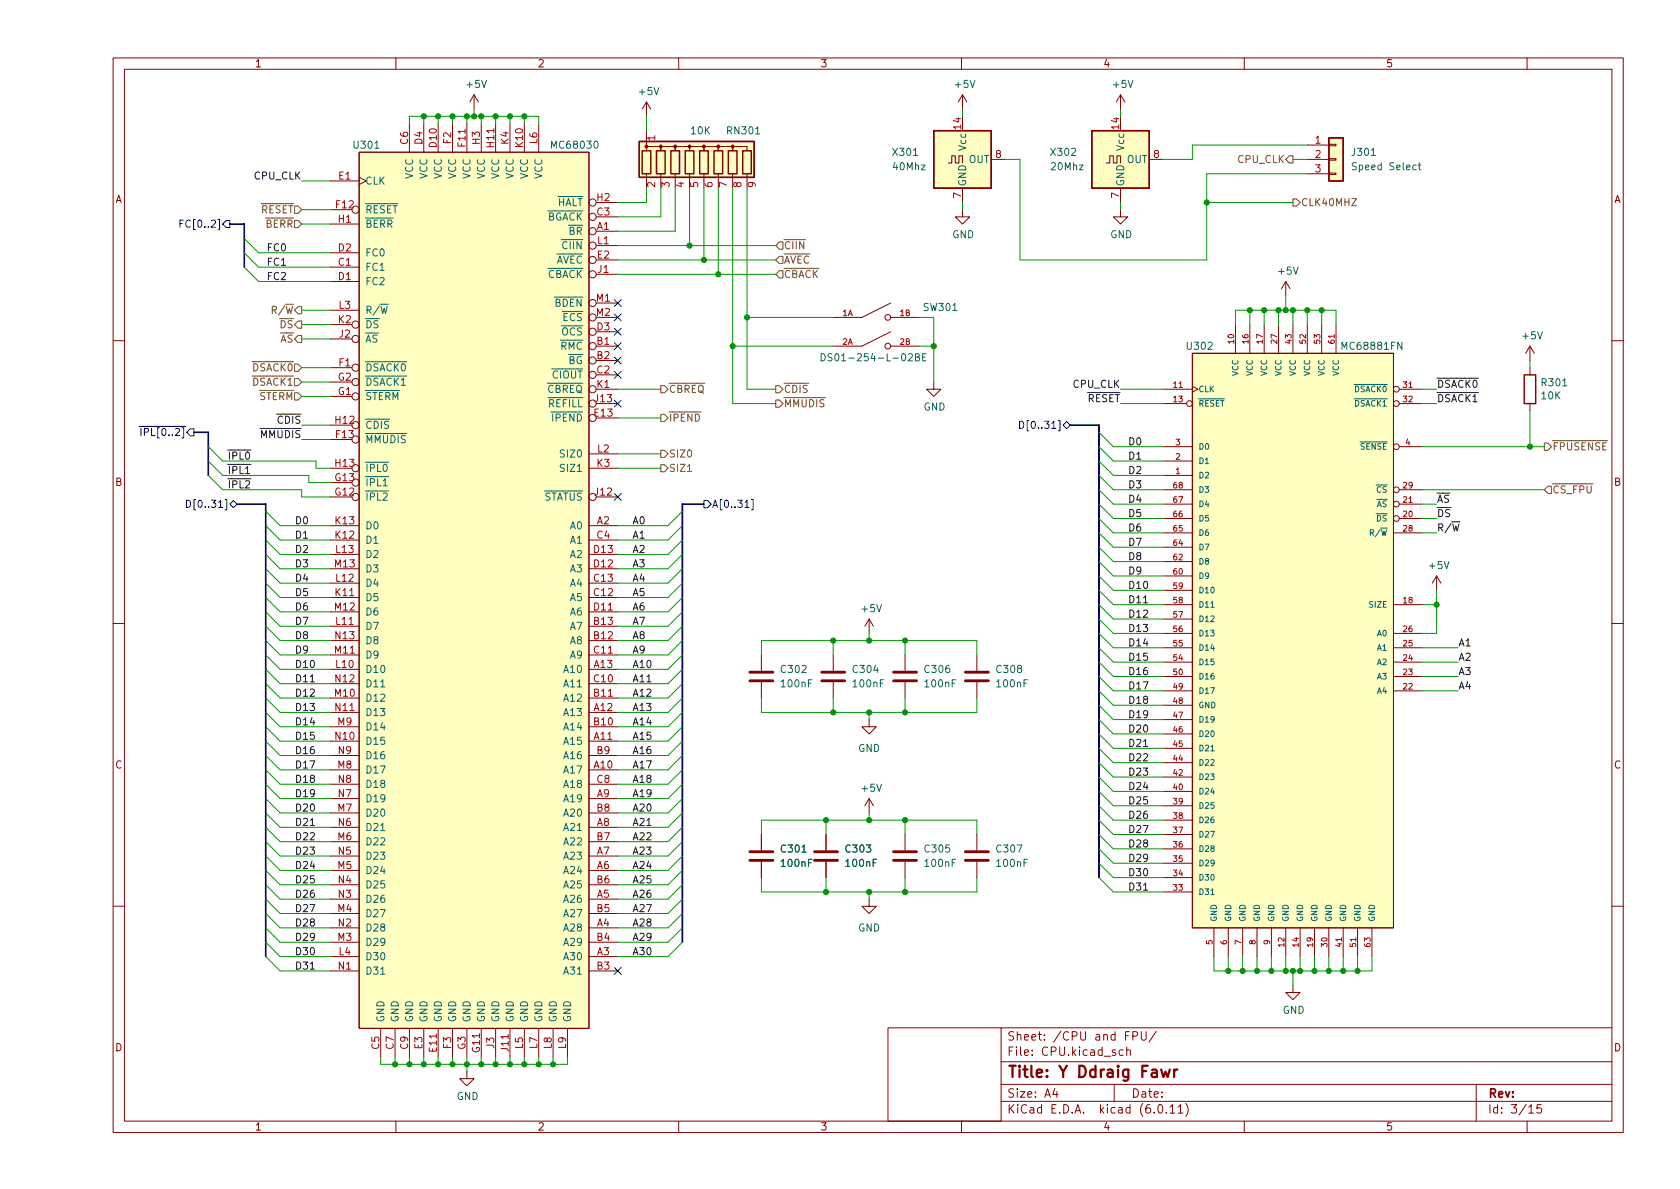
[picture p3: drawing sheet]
<svg xmlns="http://www.w3.org/2000/svg" width="297mm" height="210mm" viewBox="0 0 297 210" stroke-linecap="round" stroke-linejoin="round" font-family="sans-serif">
<g fill="none" stroke="#840000" stroke-width=".18">
<path d="M20 10.2h267v190.1h-267zM22 12.2h263v186.1h-263zM70 10.2v2M83.8 16.8l-.7 1.2M83.8 16.8v2.5M83.8 16.8l.8 1.2M114.3 18v2.6M114.3 18l-.8 1.3M114.3 18l.8 1.3M120 10.2v2M170 10.2v2M170.2 16.8l-.8 1.2"/>
<path d="M170.2 16.8v2.5M170.2 16.8l.7 1.2M198.1 16.8v2.5M198.1 16.8l-.7 1.2M198.1 16.8l.8 1.2M220 10.2v2M270 10.2v2M58.4 32h5.1M58.4 37.1h3.8M58.4 39.6h5.1M63.5 26.9h40.6v155h-40.6zM63.5 31.4l1.3 .6-1.3 .6"/>
<path d="M72.4 21.8v5.1M74.9 21.8v5.1M77.5 21.8v5.1M80 21.8v5.1M82.5 21.8v5.1M85.1 21.8v5.1M87.6 21.8v5.1M90.2 21.8v5.1M92.7 21.8v5.1M95.2 21.8v5.1M105.4 38.3h3.8M105.4 35.8h3.8"/>
<path d="M114.3 26.7v-.8h2.5v.8v-.8h2.6v.8v-.8h2.5v.8v-.8h2.6v.8v-.8h2.5v.8v-.8h2.5v.8v-.8h2.6v.8M114.3 23.1v2.5M114.3 30.7v2.6M116.8 30.7v1.3M119.4 30.7v1.3M121.9 30.7v1.3M124.5 30.7v1.3M127 30.7v1.3M129.5 30.7v1.3M132.1 30.7v1.3M167.6 28.8h.7v-1.2h.6v1.2h.6v-1.2h.7v1.2M170.2 37.1v1.2h1.2l-1.2 1.3-1.3-1.3h1.3"/>
<path d="M170.2 20.6v2.5M170.2 33.3v2.5M175.3 28.2h2.5M195.6 28.8h.6v-1.2h.6v1.2h.7v-1.2h.6v1.2M198.1 37.1v1.2h1.3l-1.3 1.3-1.3-1.3h1.3M198.1 20.6v2.5M198.1 33.3v2.5M203.2 28.2h2.5M231.1 28.2h3.8M231.1 25.6h3.8M231.1 30.7h3.8M234.9 30.6h1.3v.3h-1.3z"/>
<path d="M234.9 28.1h1.3v.2h-1.3zM234.9 25.5h1.3v.3h-1.3zM58.4 47.2h5.1M58.4 49.8h5.1M58.4 44.7h5.1M58.4 59.9h3.8M58.4 57.4h3.8M58.4 54.9h5.1M105.4 56.1h3.8M105.4 40.9h3.8M105.4 58.7h3.8M105.4 46h3.8"/>
<path d="M105.4 48.5h3.8M105.4 43.4h3.8M105.4 53.6h3.8M157.5 58.7l-5.1 2.5h-5.1M157.5 53.6l-5.1 2.5h-5.1M157.5 56.1h5.1M218.4 57.4v5.1M221 57.4v5.1M223.5 57.4v5.1M226.1 57.4v5.1M227.3 49.8l-.7 1.2M227.3 49.8v2.5"/>
<path d="M227.3 49.8l.8 1.2M228.6 57.4v5.1M231.1 57.4v5.1M233.7 57.4v5.1M236.2 57.4v5.1M20 60.2h2M58.4 65h3.8M58.4 77.7h3.8M58.4 70.1h3.8M58.4 67.6h3.8M58.4 75.2h3.8M105.4 61.2h3.8"/>
<path d="M105.4 68.8h3.8M105.4 71.4h3.8M105.4 63.7h3.8M105.4 66.3h3.8M105.4 73.9h3.8M157.5 61.2h5.1M165.1 67.6v1.2h1.3l-1.3 1.3-1.3-1.3h1.3M205.7 68.8h5.1M205.7 71.4h4.1M205.7 79h5.1M210.8 62.5h35.6v101.6h-35.6zM210.8 68.3l1 .5-1 .5"/>
<path d="M247.4 68.8h4.1M247.4 71.4h4.1M247.4 79h4.1M270.5 61.2v2.5M270.5 65v1.3M270.5 71.4v1.2M270.5 61.2l-.8 1.3M270.5 61.2l.8 1.3M285 60.2h2M58.4 93h5.1M58.4 95.5h5.1M58.4 98h5.1"/>
<path d="M58.4 87.9h3.8M58.4 85.3h3.8M58.4 82.8h3.8M104.1 93h5.1M104.1 95.5h5.1M104.1 98h5.1M104.1 82.8h5.1M104.1 80.3h5.1M105.4 87.9h3.8M205.7 84.1h5.1M205.7 81.5h5.1M205.7 91.7h5.1"/>
<path d="M205.7 89.1h5.1M205.7 94.2h5.1M205.7 86.6h5.1M205.7 99.3h5.1M205.7 96.8h5.1M246.4 94.2h5.1M247.4 91.7h4.1M247.4 89.1h4.1M247.4 86.6h4.1M20 110.2h2M58.4 118.4h5.1M58.4 113.3h5.1"/>
<path d="M58.4 110.7h5.1M58.4 115.8h5.1M58.4 105.7h5.1M58.4 103.1h5.1M58.4 108.2h5.1M58.4 100.6h5.1M104.1 118.4h5.1M104.1 113.3h5.1M104.1 110.7h5.1M104.1 115.8h5.1M104.1 105.7h5.1M104.1 103.1h5.1"/>
<path d="M104.1 108.2h5.1M104.1 100.6h5.1M134.6 115.8v2.8M147.3 115.8v2.8M153.7 109.5v2.5M153.7 109.5l-.8 1.2M153.7 109.5l.7 1.2M160 115.8v2.8M172.7 115.8v2.8M205.7 106.9h5.1M205.7 119.6h5.1M205.7 117.1h5.1"/>
<path d="M205.7 114.5h5.1M205.7 112h5.1M205.7 109.5h5.1M205.7 104.4h5.1M205.7 101.8h5.1M246.4 106.9h5.1M246.4 119.6h5.1M246.4 117.1h5.1M246.4 114.5h5.1M246.4 112h5.1M254 101.8l-.8 1.3M254 101.8v2.6"/>
<path d="M254 101.8l.8 1.3M285 110.2h2M58.4 136.1h5.1M58.4 131.1h5.1M58.4 126h5.1M58.4 128.5h5.1M58.4 123.4h5.1M58.4 133.6h5.1M58.4 120.9h5.1M58.4 138.7h5.1M104.1 136.1h5.1M104.1 131.1h5.1"/>
<path d="M104.1 126h5.1M104.1 128.5h5.1M104.1 123.4h5.1M104.1 133.6h5.1M104.1 120.9h5.1M104.1 138.7h5.1M134.6 120.6v2.8M147.3 120.6v2.8M153.7 127.2v1.3h1.2l-1.2 1.3-1.3-1.3h1.3M160 120.6v2.8M172.7 120.6v2.8M205.7 122.2h5.1"/>
<path d="M205.7 139.9h5.1M205.7 137.4h5.1M205.7 134.9h5.1M205.7 132.3h5.1M205.7 129.8h5.1M205.7 127.2h5.1M205.7 124.7h5.1M246.4 122.2h5.1M58.4 159h5.1M58.4 153.9h5.1M58.4 151.4h5.1M58.4 146.3h5.1"/>
<path d="M58.4 141.2h5.1M58.4 156.5h5.1M58.4 148.8h5.1M58.4 143.8h5.1M104.1 159h5.1M104.1 153.9h5.1M104.1 151.4h5.1M104.1 146.3h5.1M104.1 141.2h5.1M104.1 156.5h5.1M104.1 148.8h5.1M104.1 143.8h5.1"/>
<path d="M134.6 147.6v2.8M134.6 152.4v2.8M146 147.6v2.8M146 152.4v2.8M153.7 159v1.3h1.2l-1.2 1.2-1.3-1.2h1.3M153.7 141.2l-.8 1.3M153.7 141.2v2.6M153.7 141.2l.7 1.3M160 147.6v2.8M160 152.4v2.8M172.7 147.6v2.8M172.7 152.4v2.8"/>
<path d="M205.7 157.7h5.1M205.7 155.2h5.1M205.7 152.6h5.1M205.7 150.1h5.1M205.7 147.6h5.1M205.7 145h5.1M205.7 142.5h5.1M20 160.2h2M58.4 169.2h5.1M58.4 164.1h5.1M58.4 171.7h5.1M58.4 166.6h5.1"/>
<path d="M58.4 161.5h5.1M104.1 169.2h5.1M104.1 164.1h5.1M104.1 171.7h5.1M104.1 166.6h5.1M104.1 161.5h5.1M214.6 164.1v5.1M217.2 164.1v5.1M219.7 164.1v5.1M222.2 164.1v5.1M224.8 164.1v5.1M227.3 164.1v5.1"/>
<path d="M228.6 174.2v1.3h1.3l-1.3 1.3-1.3-1.3h1.3M229.9 164.1v5.1M232.4 164.1v5.1M234.9 164.1v5.1M237.5 164.1v5.1M240 164.1v5.1M242.6 164.1v5.1M285 160.2h2M67.3 181.9v5M69.8 181.9v5M70 198.3v2M72.4 181.9v5"/>
<path d="M74.9 181.9v5M77.5 181.9v5M80 181.9v5M82.5 189.5v1.2h1.3l-1.3 1.3-1.2-1.3h1.2M82.5 181.9v5M85.1 181.9v5M87.6 181.9v5M90.2 181.9v5M92.7 181.9v5M95.2 181.9v5M97.8 181.9v5M100.3 181.9v5"/>
<path d="M120 198.3v2M157 181.8h20v16.5h-20zM170 198.3v2M177 194.8h108M177 191.8h108M177 187.8h108M177 181.8h108M182.5 186.5v.1M182.5 185.7v.1M184.6 183.8v.1M184.6 183v.1M191.1 182.4v1.2l.3 .3h.2l.3-.3v-1.2"/>
<path d="M197 191.8v3M199.2 185.8l.2-.2 .4 .1 .1 .9M199.2 185.1v1.5M209.6 195.1a1.72 1.72 0 0 1 0 2.3M220 198.3v2M261 191.8v6.5M270 198.3v2M272.5 195.3h-.7l-.1 .7 .2-.1 .5 .1 .2 .2-.1 .5-.2 .1-.6-.1"/>
<circle cx="62.9" cy="37.1" r=".63"/>
<circle cx="62.9" cy="59.9" r=".63"/>
<circle cx="62.9" cy="57.4" r=".63"/>
<circle cx="157" cy="56.1" r=".51"/>
<circle cx="62.9" cy="70.1" r=".63"/>
<circle cx="62.9" cy="75.2" r=".63"/>
<circle cx="62.9" cy="65" r=".63"/>
<circle cx="62.9" cy="77.7" r=".63"/>
<circle cx="62.9" cy="67.6" r=".63"/>
<circle cx="157" cy="61.2" r=".51"/>
<circle cx="210.3" cy="71.4" r=".51"/>
<circle cx="246.9" cy="71.4" r=".51"/>
<circle cx="246.9" cy="79" r=".51"/>
<circle cx="246.9" cy="68.8" r=".51"/>
<circle cx="62.9" cy="85.3" r=".63"/>
<circle cx="62.9" cy="87.9" r=".63"/>
<circle cx="62.9" cy="82.8" r=".63"/>
</g>
<g fill="#ffffc2" stroke="#ffffc2" stroke-width=".18">
<path d="M193 23.1h10.2v10.2h-10.2z"/>
<path d="M113 25h20.3v6.4h-20.3z"/>
<path d="M234.9 24.4h2.6v7.6h-2.6z"/>
<path d="M210.8 62.5h35.6v101.6h-35.6z"/>
<path d="M63.5 26.9h40.6v155h-40.6z"/>
<path d="M165.1 23.1h10.2v10.2h-10.2z"/>
</g>
<g fill="none" stroke="#840000" stroke-width=".25">
<path d="M113 25h20.3v6.4h-20.3zM113.5 26.7h1.6v4h-1.6zM116.1 26.7h1.5v4h-1.5zM118.6 26.7h1.5v4h-1.5zM121.2 26.7h1.5v4h-1.5zM123.7 26.7h1.5v4h-1.5zM126.2 26.7h1.6v4h-1.6zM128.8 26.7h1.5v4h-1.5zM131.3 26.7h1.5v4h-1.5zM165.1 23.1h10.2v10.2h-10.2zM193 23.1h10.2v10.2h-10.2zM234.9 24.4h2.6v7.6h-2.6z"/>
<path d="M269.5 66.3h2v5.1h-2z"/>
</g>
<g fill="none" stroke="#006464" stroke-width=".18">
<path d="M85.2 14.2l.4 1.3 .4-1.3M115.6 15.5l.5 1.2 .4-1.2M171.5 14.2l.5 1.3 .4-1.3M199.5 14.2l.4 1.3 .4-1.3M64.6 36h5.7M66.3 26.2h.7M96.9 37.3h1.2M98.6 34.8h4.4M105.1 25.1l.2-.1a.68 .68 0 0 1 .5 .6 .68 .68 0 0 1-.5 .6l-.2-.1-.1-.4zM133.6 23.7h.7M161.5 27.5h.7M162.9 29.2h.7l-.7 .8h.7"/>
<path d="M189.5 26.3l.4-.1 .3 .4-.8 .9h.8M190.8 29.2h.7l-.7 .8h.7M242.5 27.5h.7M250.8 29.2h.4M250.9 28.8v1.1l.3 .1M67.2 53.8h1.4M96.9 47.5h1.2M98 52.5h5M98.5 44.9h1M99.2 42.4h1.3M168.5 54.9h.7M228.7 47.2l.4 1.3 .4-1.3"/>
<path d="M271.9 58.7l.4 1.2 .4-1.2M64.6 64h7.3M64.6 74.1h4.3M70.7 76.7h1.2M96.8 67.8h1.2M97.5 65.2h3.2M159.5 62.7l.2-.2a.68 .68 0 0 1 .4 .7 .68 .68 0 0 1-.4 .6l-.2-.1-.1-.4zM160.6 62.7l.5-.2 .2 .4-.8 .9h.8M161.9 63.1h.5l.1-.2v-.2l-.6-.2v1.3h.5l.1-.1 .1-.3-.3-.3M163.1 63.1h.5M163.7 62.5h-.6v1.3h.6M211.9 70.5h4.6"/>
<path d="M213.6 60.6l.5-.1 .2 .4-.8 .9h.8M239.4 70.5h5.9M239.4 68h5.9M240.4 78.1h4.9M247.9 60.5v1.3l-.8-1.3v1.3M276.3 68.2h.7M64.6 81.7h4.1M64.9 87.2v1.3M65.5 87.8h.6l.1-.2v-.3l-.7-.1v1.3M66.8 87.2v1.3h.6M67.7 87.3l.5-.1 .3 .3-.8 1h.8M96.3 86.8h6.7"/>
<path d="M102.1 83.4h.7M243.3 90.8h2M243.3 85.8h2M243.4 88.3h1.9M244.1 93.4h1.2M255.3 99.3l.5 1.3 .4-1.3M154.8 117.6l-.3 .9h.8M155 106.9l.4 1.3 .5-1.3M214.1 107.4h.6M67.3 121.5h.7M143.6 120.2h-.6v1.3M155 138.7l.4 1.2 .5-1.2"/>
<path d="M156.3 120.2h-.6v1.3M169 120.2h-.6v1.3M181.7 120.2h-.6v1.3M214.1 132.8h.6M67.3 146.9h.7M141.8 150.7h.7M143.6 152h-.6v1.2M155 152h-.6v1.2M169 152h-.6v1.2M179.8 149.4h.9l-.6 1.3M181.7 152h-.6v1.2M214.1 158.2h.6"/>
<path d="M67.3 172.3h.7"/>
</g>
<g fill="none" stroke="#840000" stroke-width=".51">
<path d="M132.6 118.9h4.1M145.3 118.9h4.1M158 118.9h4.1M170.7 118.9h4.1M132.6 120.4h4.1M145.3 120.4h4.1M158 120.4h4.1M170.7 120.4h4.1M132.6 152.1h4.1M132.6 150.6h4.1M144 152.1h4.1M144 150.6h4.1"/>
<path d="M158 152.1h4.1M158 150.6h4.1M170.7 152.1h4.1M170.7 150.6h4.1"/>
</g>
<g fill="#840000" stroke="#840000" stroke-width=".18">
<circle cx="114.3" cy="25.9" r=".25"/>
<circle cx="116.8" cy="25.9" r=".25"/>
<circle cx="119.4" cy="25.9" r=".25"/>
<circle cx="121.9" cy="25.9" r=".25"/>
<circle cx="124.5" cy="25.9" r=".25"/>
<circle cx="127" cy="25.9" r=".25"/>
<circle cx="129.5" cy="25.9" r=".25"/>
</g>
<g fill="none" stroke="#a90000" stroke-width=".18">
<path d="M82.2 22.9v.7M87.3 22.7v.8M115.8 24.4h-1.3l.4 .3M115.8 32.3v.8l-.9-.8-.4 .2 .1 .5M117 33.1v-.8l.5 .4 .1-.4h.6l.1 .2-.1 .6M120.4 32.2v.8l-.9-.3M122.1 32.3v.6l.6 .1-.1-.2 .1-.4 .1-.1h.5l.1 .2-.1 .5M124.7 32.4v.4a.86 .86 0 0 0 1.2 0l-.1-.5h-.4l-.3 .2v.3l.3 .2M128.5 32.8l-1.3-.6v.9M130.3 32.5l.2-.2h.4l.1 .2-.1 .4-.4 .1-.2-.1-.1-.6h-.2l-.2 .1-.1 .4 .2 .1 .1 .1 .3-.2M132.8 32.3l.3 .2v.3l-.3 .2-.5-.1v-.4l.1-.2a.84 .84 0 0 1 1.1 .3v.3M235.9 59.2v.5"/>
<path d="M208.5 68.5h.6M249.1 68.5h.6M249.1 88.8h.6M61.7 110.4h.7M61.8 105.3h.8M107.6 115.5h.7M107.6 107.9h.7M61.9 125.7h.7M107.6 123.1h.7M237.2 165.8v.6M239.7 165.8v.6M89.9 182.9v.8"/>
</g>
<g fill="none" stroke="#725600" stroke-width=".18">
<path d="M46.1 36h5.8M227.3 28.2l.7-.6h.6v1.2h-.6zM228.6 35.2h.6l.7 .6-.7 .6h-.6zM239 35.1h.8l-.8 1.3h.8M50.4 53.8h1.5M137.2 46l.6-.7h.6v1.3h-.6zM137.2 48.5l.6-.6h.6v1.2h-.6zM137.8 42.8h.6v1.3h-.6l-.6-.7zM138.6 42.4h3.8M44.6 64h7.3M116.8 68.2h.7l.6 .6-.6 .7h-.7zM116.8 79.6h.7l.6 .7-.6 .6h-.7z"/>
<path d="M116.8 73.3h.7l.6 .6-.6 .6h-.7zM118.3 67.8h6.3M118.3 72.9h5.6M137.2 68.2h.6l.6 .6-.6 .7h-.6zM137.2 70.7h.6l.6 .7-.6 .6h-.6zM138.6 67.8h4.4M144.7 70.3h1.2M273 78.4h.7l.6 .6-.6 .6h-.7zM274.5 77.9h9.7M116.8 82.2h.7l.6 .6-.6 .6h-.7zM121.6 83.4h.7M273.7 86h.6v1.2h-.6l-.7-.6z"/>
<path d="M274.5 85.6h7.1"/>
</g>
<g fill="none" stroke="#000084" stroke-width=".18">
<path d="M38.5 38.8h.3v1.8h-.3M39.4 39.6l.6-.6h.6v1.3h-.6zM108.6 53l1.2 1.2M108.6 58.1l1.2 1.2M108.6 55.5l1.2 1.2M109.8 53l-1.2 1.2M109.8 58.1l-1.2 1.2M109.8 55.5l-1.2 1.2M24.6 75.4h8.2M33.7 75.8h.6v1.3h-.6l-.7-.7zM108.6 60.6l1.2 1.2M108.6 63.1l1.2 1.3"/>
<path d="M108.6 70.8l1.2 1.2M108.6 65.7l1.2 1.2M109.8 60.6l-1.2 1.2M109.8 63.1l-1.2 1.3M109.8 70.8l-1.2 1.2M109.8 65.7l-1.2 1.2M186 75.8h.7M187.1 74.4h.3v1.8h-.3M188 75.2l.6-.7 .6 .7-.6 .6zM38.6 89.7h.8M39.8 88.3h.3v1.8h-.3M40.6 89.1l.7-.6 .6 .6-.6 .7z"/>
<path d="M108.6 87.3l1.2 1.2M109.8 87.3l-1.2 1.2M124.5 88.5h.6l.6 .6-.6 .7h-.6zM131.7 89.7h.7M132.9 88.3h.3v1.8h-.3M108.6 171.1l1.2 1.2M109.8 171.1l-1.2 1.2"/>
</g>
<path d="M40.6 85v1.3M41.2 85.7l.6-.1 .1-.2-.1-.3-.6-.1v1.3M42.4 85v1.3h.6M43.4 85.1l.5-.1 .2 .4-.8 .9h.8M202.2 106.6h.7M54.9 120.6h.7M202.2 132h.7M54.9 146h.7M202.2 157.4h.7M54.9 171.4h.7" fill="none" stroke="#0f0f0f" stroke-width=".18"/>
<path d="M40.6 39.6h2.6v7.6M34.3 76.4h2.5v7.7M189.2 75.2h5.1v80M41.9 89.1h5.1v80.1M124.5 89.1h-3.9v77.5" fill="none" stroke="#000084" stroke-width=".3"/>
<g fill="none" stroke="#009600" stroke-width=".18">
<path d="M83.8 19.3v1.3M170.2 19.3v1.3M198.1 19.3v1.3M53.3 39.6h5.1M53.3 37.1h5.1M53.3 32h5.1M72.4 21.8v-1.2h22.8v1.2M74.9 20.6v1.2M77.5 20.6v1.2M80 20.6v1.2M82.5 20.6v1.2M85.1 20.6v1.2"/>
<path d="M87.6 20.6v1.2M90.2 20.6v1.2M92.7 20.6v1.2M114.3 33.3v2.5h-5.1M114.3 20.6v2.5M116.8 33.3v5h-7.6M119.4 33.3v7.6h-10.2M121.9 33.3v10.1M124.5 33.3v12.7M127 33.3v15.2M129.5 33.3v38.1h7.7M132.1 33.3v35.5h5.1"/>
<path d="M170.2 35.8v1.3M177.8 28.2h2.5v17.8h33.1v-15.3h17.7M198.1 35.8v1.3M213.4 35.8h15.2M228.6 28.2h2.5M231.1 25.6h-20.3v2.6h-5.1M43.2 42.2l2.5 2.5h12.7M43.2 44.7l2.5 2.5h12.7M43.2 47.2l2.5 2.6h12.7M53.3 54.9h5.1M53.3 59.9h5.1M53.3 57.4h5.1"/>
<path d="M109.2 46h28M109.2 43.4h28M109.2 48.5h28M132.1 56.1h15.2M162.6 56.1h2.5v11.5M218.4 57.4v-2.5h17.8v2.5M221 54.9v2.5M223.5 54.9v2.5M226.1 54.9v2.5M227.3 52.3v2.6M228.6 54.9v2.5M231.1 54.9v2.5"/>
<path d="M233.7 54.9v2.5M36.8 79l2.6 2.5h16.5v1.3h2.5M53.3 77.7h5.1M53.3 67.6h5.1M53.3 65h5.1M53.3 70.1h5.1M53.3 75.2h5.1M109.2 68.8h7.6M109.2 73.9h7.6M129.5 61.2h17.8M162.6 61.2h2.5M194.3 79l2.5 2.5h8.9"/>
<path d="M194.3 76.4l2.5 2.6h8.9M198.1 68.8h7.6M198.1 71.4h7.6M251.5 68.8h2.5M251.5 79h21.5M251.5 71.4h2.5M270.5 63.7v1.3M270.5 72.6v6.4M36.8 81.5l2.6 2.6h15.2v1.2h3.8M36.8 84.1l2.6 2.5h13.9v1.3h5.1M47 93l2.5 2.5h8.9M47 95.5l2.5 2.5h8.9"/>
<path d="M47 98l2.5 2.6h8.9M47 90.4l2.5 2.6h8.9M109.2 82.8h7.6M109.2 80.3h7.6M120.6 93l-2.5 2.5h-8.9M120.6 95.5l-2.5 2.5h-8.9M120.6 98l-2.5 2.6h-8.9M120.6 90.4l-2.5 2.6h-8.9M194.3 81.5l2.5 2.6h8.9M194.3 84.1l2.5 2.5h8.9M194.3 89.1l2.5 2.6h8.9M194.3 91.7l2.5 2.5h8.9"/>
<path d="M194.3 86.6l2.5 2.5h8.9M194.3 96.8l2.5 2.5h8.9M194.3 94.2l2.5 2.6h8.9M194.3 99.3l2.5 2.5h8.9M251.5 86.6h21.5M251.5 91.7h2.5M251.5 94.2h2.5M251.5 89.1h2.5M47 118.4l2.5 2.5h8.9M47 105.7l2.5 2.5h8.9M47 108.2l2.5 2.5h8.9M47 100.6l2.5 2.5h8.9"/>
<path d="M47 103.1l2.5 2.6h8.9M47 110.7l2.5 2.6h8.9M47 113.3l2.5 2.5h8.9M47 115.8l2.5 2.6h8.9M120.6 118.4l-2.5 2.5h-8.9M120.6 105.7l-2.5 2.5h-8.9M120.6 108.2l-2.5 2.5h-8.9M120.6 100.6l-2.5 2.5h-8.9M120.6 103.1l-2.5 2.6h-8.9M120.6 110.7l-2.5 2.6h-8.9M120.6 113.3l-2.5 2.5h-8.9M120.6 115.8l-2.5 2.6h-8.9"/>
<path d="M134.6 115.8v-2.5h38.1v2.5M147.3 113.3v2.5M153.7 112v1.3M160 113.3v2.5M194.3 119.6l2.5 2.6h8.9M194.3 117.1l2.5 2.5h8.9M194.3 114.5l2.5 2.6h8.9M194.3 112l2.5 2.5h8.9M194.3 109.5l2.5 2.5h8.9M194.3 104.4l2.5 2.5h8.9M194.3 106.9l2.5 2.6h8.9M194.3 101.8l2.5 2.6h8.9"/>
<path d="M251.5 119.6h6.3M251.5 117.1h6.3M251.5 114.5h6.3M251.5 106.9h2.5M254 104.4v7.6h-2.5M47 123.4l2.5 2.6h8.9M47 126l2.5 2.5h8.9M47 120.9l2.5 2.5h8.9M47 136.1l2.5 2.6h8.9M47 131.1l2.5 2.5h8.9M47 138.7l2.5 2.5h8.9M47 133.6l2.5 2.5h8.9"/>
<path d="M47 128.5l2.5 2.6h8.9M120.6 123.4l-2.5 2.6h-8.9M120.6 126l-2.5 2.5h-8.9M120.6 120.9l-2.5 2.5h-8.9M120.6 136.1l-2.5 2.6h-8.9M120.6 131.1l-2.5 2.5h-8.9M120.6 138.7l-2.5 2.5h-8.9M120.6 133.6l-2.5 2.5h-8.9M120.6 128.5l-2.5 2.6h-8.9M134.6 123.4v2.6h38.1v-2.6M147.3 123.4v2.6M153.7 126v1.2"/>
<path d="M160 123.4v2.6M194.3 132.3l2.5 2.6h8.9M194.3 134.9l2.5 2.5h8.9M194.3 127.2l2.5 2.6h8.9M194.3 124.7l2.5 2.5h8.9M194.3 129.8l2.5 2.5h8.9M194.3 122.2l2.5 2.5h8.9M194.3 139.9l2.5 2.6h8.9M194.3 137.4l2.5 2.5h8.9M251.5 122.2h6.3M47 143.8l2.5 2.5h8.9M47 141.2l2.5 2.6h8.9"/>
<path d="M47 151.4l2.5 2.5h8.9M47 148.8l2.5 2.6h8.9M47 146.3l2.5 2.5h8.9M47 156.5l2.5 2.5h8.9M47 159l2.5 2.5h8.9M47 153.9l2.5 2.6h8.9M120.6 143.8l-2.5 2.5h-8.9M120.6 141.2l-2.5 2.6h-8.9M120.6 151.4l-2.5 2.5h-8.9M120.6 148.8l-2.5 2.6h-8.9M120.6 146.3l-2.5 2.5h-8.9M120.6 156.5l-2.5 2.5h-8.9"/>
<path d="M120.6 159l-2.5 2.5h-8.9M120.6 153.9l-2.5 2.6h-8.9M134.6 147.6v-2.6h38.1v2.6M134.6 155.2v2.5h38.1v-2.5M146 145v2.6M146 155.2v2.5M153.7 143.8v1.2M153.7 157.7v1.3M160 145v2.6M160 155.2v2.5M194.3 142.5l2.5 2.5h8.9M194.3 155.2l2.5 2.5h8.9"/>
<path d="M194.3 145l2.5 2.6h8.9M194.3 147.6l2.5 2.5h8.9M194.3 152.6l2.5 2.6h8.9M194.3 150.1l2.5 2.5h8.9M47 169.2l2.5 2.5h8.9M47 161.5l2.5 2.6h8.9M47 164.1l2.5 2.5h8.9M47 166.6l2.5 2.6h8.9M120.6 161.5l-2.5 2.6h-8.9M120.6 164.1l-2.5 2.5h-8.9M120.6 166.6l-2.5 2.6h-8.9M214.6 169.2v2.5h28v-2.5"/>
<path d="M217.2 169.2v2.5M219.7 169.2v2.5M222.2 169.2v2.5M224.8 169.2v2.5M227.3 169.2v2.5M228.6 171.7v2.5M229.9 169.2v2.5M232.4 169.2v2.5M234.9 169.2v2.5M237.5 169.2v2.5M240 169.2v2.5M67.3 186.9v1.3h33v-1.3"/>
<path d="M69.8 186.9v1.3M72.4 186.9v1.3M74.9 186.9v1.3M77.5 186.9v1.3M80 186.9v1.3M82.5 186.9v2.6M85.1 186.9v1.3M87.6 186.9v1.3M90.2 186.9v1.3M92.7 186.9v1.3M95.2 186.9v1.3M97.8 186.9v1.3"/>
</g>
<g fill="#009600" stroke="#009600" stroke-width=".18">
<circle cx="72.4" cy="188.2" r=".46"/>
<circle cx="74.9" cy="188.2" r=".46"/>
<circle cx="77.5" cy="188.2" r=".46"/>
<circle cx="87.6" cy="188.2" r=".46"/>
<circle cx="90.2" cy="188.2" r=".46"/>
<circle cx="85.1" cy="188.2" r=".46"/>
<circle cx="80" cy="188.2" r=".46"/>
<circle cx="95.2" cy="188.2" r=".46"/>
<circle cx="92.7" cy="188.2" r=".46"/>
<circle cx="82.5" cy="188.2" r=".46"/>
<circle cx="69.8" cy="188.2" r=".46"/>
<circle cx="97.8" cy="188.2" r=".46"/>
<circle cx="228.6" cy="54.9" r=".46"/>
<circle cx="231.1" cy="54.9" r=".46"/>
<circle cx="221" cy="54.9" r=".46"/>
<circle cx="223.5" cy="54.9" r=".46"/>
<circle cx="226.1" cy="54.9" r=".46"/>
<circle cx="227.3" cy="54.9" r=".46"/>
<circle cx="233.7" cy="54.9" r=".46"/>
<circle cx="213.4" cy="35.8" r=".46"/>
<circle cx="165.1" cy="61.2" r=".46"/>
<circle cx="254" cy="106.9" r=".46"/>
<circle cx="270.5" cy="79" r=".46"/>
<circle cx="124.5" cy="46" r=".46"/>
<circle cx="127" cy="48.5" r=".46"/>
<circle cx="121.9" cy="43.4" r=".46"/>
<circle cx="132.1" cy="56.1" r=".46"/>
<circle cx="129.5" cy="61.2" r=".46"/>
<circle cx="92.7" cy="20.6" r=".46"/>
<circle cx="90.2" cy="20.6" r=".46"/>
<circle cx="82.5" cy="20.6" r=".46"/>
<circle cx="83.8" cy="20.6" r=".46"/>
<circle cx="80" cy="20.6" r=".46"/>
<circle cx="77.5" cy="20.6" r=".46"/>
<circle cx="74.9" cy="20.6" r=".46"/>
<circle cx="87.6" cy="20.6" r=".46"/>
<circle cx="85.1" cy="20.6" r=".46"/>
<circle cx="146" cy="145" r=".46"/>
<circle cx="153.7" cy="145" r=".46"/>
<circle cx="160" cy="126" r=".46"/>
<circle cx="153.7" cy="157.7" r=".46"/>
<circle cx="146" cy="157.7" r=".46"/>
<circle cx="160" cy="145" r=".46"/>
<circle cx="153.7" cy="113.3" r=".46"/>
<circle cx="147.3" cy="113.3" r=".46"/>
<circle cx="153.7" cy="126" r=".46"/>
<circle cx="147.3" cy="126" r=".46"/>
<circle cx="160" cy="157.7" r=".46"/>
<circle cx="237.5" cy="171.7" r=".46"/>
<circle cx="240" cy="171.7" r=".46"/>
<circle cx="229.9" cy="171.7" r=".46"/>
<circle cx="228.6" cy="171.7" r=".46"/>
<circle cx="227.3" cy="171.7" r=".46"/>
<circle cx="232.4" cy="171.7" r=".46"/>
<circle cx="234.9" cy="171.7" r=".46"/>
<circle cx="160" cy="113.3" r=".46"/>
<circle cx="219.7" cy="171.7" r=".46"/>
<circle cx="222.2" cy="171.7" r=".46"/>
<circle cx="224.8" cy="171.7" r=".46"/>
<circle cx="217.2" cy="171.7" r=".46"/>
</g>
<g font-size="2.8" fill="#840000">
<text x="178" y="191.2">Title:</text>
<text x="187.3" y="191.2">Y Ddraig</text>
<text x="202.4" y="191.2">Fawr</text>
</g>
<g font-size="2.1" fill="#840000">
<text x="178" y="184.5">Sheet:</text>
<text x="186.2" y="184.5">/CPU</text>
<text x="193.7" y="184.5">and</text>
<text x="199" y="184.5">FPU/</text>
<text x="178" y="187.2">File:</text>
<text x="184.1" y="187.2">CPU.kicad_sch</text>
<text x="178" y="197.4">KiCad</text>
<text x="178" y="194.6">Size:</text>
<text x="184.7" y="194.6">A4</text>
<text x="185.7" y="197.4">E.D.A.</text>
<text x="194.6" y="197.4">kicad</text>
<text x="200" y="194.6">Date:</text>
<text x="201.8" y="197.4">(6.0.11)</text>
<text x="263" y="194.6">Rev:</text>
<text x="263" y="197.4">Id:</text>
<text x="267.1" y="197.4">3/15</text>
</g>
<g font-size="1.8" fill="#840000">
<text x="45" y="12.3">1</text>
<text x="95" y="12.3">2</text>
<text x="145" y="12.3">3</text>
<text x="195" y="12.3">4</text>
<text x="245" y="12.3">5</text>
<text x="116.6" y="33.3" transform="rotate(-90 116.6 33.3)">2</text>
<text x="119.1" y="33.3" transform="rotate(-90 119.1 33.3)">3</text>
<text x="121.7" y="33.3" transform="rotate(-90 121.7 33.3)">4</text>
<text x="124.2" y="33.3" transform="rotate(-90 124.2 33.3)">5</text>
<text x="126.8" y="33.3" transform="rotate(-90 126.8 33.3)">6</text>
<text x="129.3" y="33.3" transform="rotate(-90 129.3 33.3)">7</text>
<text x="131.8" y="33.3" transform="rotate(-90 131.8 33.3)">8</text>
<text x="20.4" y="36.3">A</text>
<text x="285.4" y="36.3">A</text>
<text x="20.3" y="86.3">B</text>
<text x="285.3" y="86.3">B</text>
<text x="20.3" y="136.3">C</text>
<text x="285.3" y="136.3">C</text>
<text x="20.3" y="186.3">D</text>
<text x="285.3" y="186.3">D</text>
<text x="45" y="200.3">1</text>
<text x="95" y="200.3">2</text>
<text x="145" y="200.3">3</text>
<text x="195" y="200.3">4</text>
<text x="245" y="200.3">5</text>
</g>
<g font-size="1.8" fill="#006464">
<text x="82.2" y="15.9">+5V</text>
<text x="112.7" y="17.2">+5V</text>
<text x="168.5" y="15.9">+5V</text>
<text x="196.5" y="15.9">+5V</text>
<text x="62.2" y="26.7">U301</text>
<text x="97.1" y="26.7">MC68030</text>
<text x="121.9" y="24.1">10K</text>
<text x="128.3" y="24.1">RN301</text>
<text x="157.6" y="27.9">X301</text>
<text x="171.2" y="26.8" transform="rotate(-90 171.2 26.8)">Vcc</text>
<text x="171.2" y="29.2">OUT</text>
<text x="185.5" y="27.9">X302</text>
<text x="199.1" y="26.8" transform="rotate(-90 199.1 26.8)">Vcc</text>
<text x="199.2" y="29.2">OUT</text>
<text x="238.8" y="27.9">J301</text>
<text x="64.5" y="33">CLK</text>
<text x="73.4" y="31.7" transform="rotate(-90 73.4 31.7)">VCC</text>
<text x="76" y="31.7" transform="rotate(-90 76 31.7)">VCC</text>
<text x="78.5" y="31.7" transform="rotate(-90 78.5 31.7)">VCC</text>
<text x="81" y="31.7" transform="rotate(-90 81 31.7)">VCC</text>
<text x="83.6" y="31.7" transform="rotate(-90 83.6 31.7)">VCC</text>
<text x="86.1" y="31.7" transform="rotate(-90 86.1 31.7)">VCC</text>
<text x="88.7" y="31.7" transform="rotate(-90 88.7 31.7)">VCC</text>
<text x="91.2" y="31.7" transform="rotate(-90 91.2 31.7)">VCC</text>
<text x="93.7" y="31.7" transform="rotate(-90 93.7 31.7)">VCC</text>
<text x="96.3" y="31.7" transform="rotate(-90 96.3 31.7)">VCC</text>
<text x="157.6" y="30.5">40Mhz</text>
<text x="171.2" y="33" transform="rotate(-90 171.2 33)">GND</text>
<text x="185.6" y="30.5">20Mhz</text>
<text x="199.1" y="33" transform="rotate(-90 199.1 33)">GND</text>
<text x="238.8" y="30.5">Speed</text>
<text x="245.6" y="30.5">Select</text>
<text x="64.5" y="38.1">~{RESET}</text>
<text x="64.5" y="40.6">~{BERR}</text>
<text x="96.8" y="39.4">~{BGACK}</text>
<text x="98.6" y="36.8">~{HALT}</text>
<text x="100.4" y="41.9">~{BR}</text>
<text x="64.5" y="45.7">FC0</text>
<text x="98.4" y="47">~{AVEC}</text>
<text x="99.2" y="44.5">~{CIIN}</text>
<text x="168.3" y="42.5">GND</text>
<text x="196.2" y="42.5">GND</text>
<text x="64.5" y="48.3">FC1</text>
<text x="64.5" y="50.8">FC2</text>
<text x="96.8" y="49.5">~{CBACK}</text>
<text x="225.7" y="48.9">+5V</text>
<text x="64.5" y="58.4">~{DS}</text>
<text x="64.5" y="55.9">R/~{W}</text>
<text x="98" y="54.6">~{BDEN}</text>
<text x="99.2" y="59.7">~{OCS}</text>
<text x="99.3" y="57.2">~{ECS}</text>
<text x="163.1" y="55.4">SW301</text>
<text x="64.5" y="61">~{AS}</text>
<text x="99" y="62.2">~{RMC}</text>
<text x="100.4" y="64.8">~{BG}</text>
<text x="144.8" y="64.3">DS01-254-L-02BE</text>
<text x="209.5" y="62.2">U302</text>
<text x="236.9" y="62.2">MC68881FN</text>
<text x="268.9" y="60.4">+5V</text>
<text x="64.5" y="66">~{DSACK0}</text>
<text x="64.5" y="71.1">~{STERM}</text>
<text x="64.5" y="68.6">~{DSACK1}</text>
<text x="96.7" y="69.9">~{CBREQ}</text>
<text x="97.5" y="67.3">~{CIOUT}</text>
<text x="272.3" y="68.7">R301</text>
<text x="272.3" y="71">10K</text>
<text x="64.5" y="76.2">~{CDIS}</text>
<text x="96.8" y="72.4">~{REFILL}</text>
<text x="97.3" y="74.9">~{IPEND}</text>
<text x="163.2" y="73">GND</text>
<text x="64.5" y="78.7">~{MMUDIS}</text>
<text x="64.5" y="83.8">~{IPL0}</text>
<text x="98.7" y="83.8">SIZ1</text>
<text x="98.7" y="81.3">SIZ0</text>
<text x="64.5" y="86.4">~{IPL1}</text>
<text x="96.2" y="88.9">~{STATUS}</text>
<text x="64.5" y="94">D0</text>
<text x="100.7" y="94">A0</text>
<text x="64.5" y="96.5">D1</text>
<text x="64.5" y="99.1">D2</text>
<text x="64.5" y="101.6">D3</text>
<text x="100.7" y="96.5">A1</text>
<text x="100.7" y="101.6">A3</text>
<text x="100.7" y="99.1">A2</text>
<text x="252.4" y="101">+5V</text>
<text x="64.5" y="106.7">D5</text>
<text x="64.5" y="104.1">D4</text>
<text x="100.7" y="106.7">A5</text>
<text x="100.7" y="104.1">A4</text>
<text x="64.5" y="111.8">D7</text>
<text x="64.5" y="109.2">D6</text>
<text x="100.7" y="111.8">A7</text>
<text x="100.7" y="109.2">A6</text>
<text x="152" y="108.6">+5V</text>
<text x="64.5" y="119.4">D10</text>
<text x="64.5" y="116.8">D9</text>
<text x="64.5" y="114.3">D8</text>
<text x="99.5" y="119.4">A10</text>
<text x="100.7" y="114.3">A8</text>
<text x="100.7" y="116.8">A9</text>
<text x="137.8" y="119.4">C302</text>
<text x="150.5" y="119.4">C304</text>
<text x="163.2" y="119.4">C306</text>
<text x="175.9" y="119.4">C308</text>
<text x="64.5" y="124.5">D12</text>
<text x="64.5" y="121.9">D11</text>
<text x="99.5" y="124.5">A12</text>
<text x="99.5" y="121.9">A11</text>
<text x="137.8" y="121.9">100nF</text>
<text x="150.5" y="121.9">100nF</text>
<text x="163.2" y="121.9">100nF</text>
<text x="175.9" y="121.9">100nF</text>
<text x="64.5" y="129.5">D14</text>
<text x="64.5" y="127">D13</text>
<text x="99.5" y="127">A13</text>
<text x="99.5" y="129.5">A14</text>
<text x="64.5" y="137.2">D17</text>
<text x="64.5" y="132.1">D15</text>
<text x="64.5" y="134.6">D16</text>
<text x="99.5" y="137.2">A17</text>
<text x="99.5" y="132.1">A15</text>
<text x="99.5" y="134.6">A16</text>
<text x="151.7" y="133.4">GND</text>
<text x="64.5" y="142.2">D19</text>
<text x="64.5" y="139.7">D18</text>
<text x="99.5" y="142.2">A19</text>
<text x="99.5" y="139.7">A18</text>
<text x="152" y="140.4">+5V</text>
<text x="64.5" y="149.9">D22</text>
<text x="64.5" y="144.8">D20</text>
<text x="64.5" y="147.3">D21</text>
<text x="99.5" y="147.3">A21</text>
<text x="99.5" y="149.9">A22</text>
<text x="99.5" y="144.8">A20</text>
<text x="64.5" y="154.9">D24</text>
<text x="64.5" y="152.4">D23</text>
<text x="99.5" y="154.9">A24</text>
<text x="99.5" y="152.4">A23</text>
<text x="137.8" y="151.1">C301</text>
<text x="137.8" y="153.7">100nF</text>
<text x="149.2" y="151.1">C303</text>
<text x="149.2" y="153.7">100nF</text>
<text x="163.2" y="151.1">C305</text>
<text x="163.2" y="153.7">100nF</text>
<text x="175.9" y="151.1">C307</text>
<text x="175.9" y="153.7">100nF</text>
<text x="64.5" y="160">D26</text>
<text x="64.5" y="157.5">D25</text>
<text x="99.5" y="160">A26</text>
<text x="99.5" y="157.5">A25</text>
<text x="64.5" y="167.6">D29</text>
<text x="64.5" y="162.6">D27</text>
<text x="64.5" y="165.1">D28</text>
<text x="99.5" y="165.1">A28</text>
<text x="99.5" y="167.6">A29</text>
<text x="99.5" y="162.6">A27</text>
<text x="151.7" y="165.1">GND</text>
<text x="64.5" y="170.2">D30</text>
<text x="64.5" y="172.7">D31</text>
<text x="99.5" y="170.2">A30</text>
<text x="99.5" y="172.7">A31</text>
<text x="226.7" y="179.7">GND</text>
<text x="68.3" y="180.8" transform="rotate(-90 68.3 180.8)">GND</text>
<text x="70.9" y="180.8" transform="rotate(-90 70.9 180.8)">GND</text>
<text x="73.4" y="180.8" transform="rotate(-90 73.4 180.8)">GND</text>
<text x="76" y="180.8" transform="rotate(-90 76 180.8)">GND</text>
<text x="78.5" y="180.8" transform="rotate(-90 78.5 180.8)">GND</text>
<text x="81" y="180.8" transform="rotate(-90 81 180.8)">GND</text>
<text x="83.6" y="180.8" transform="rotate(-90 83.6 180.8)">GND</text>
<text x="86.1" y="180.8" transform="rotate(-90 86.1 180.8)">GND</text>
<text x="88.7" y="180.8" transform="rotate(-90 88.7 180.8)">GND</text>
<text x="91.2" y="180.8" transform="rotate(-90 91.2 180.8)">GND</text>
<text x="93.7" y="180.8" transform="rotate(-90 93.7 180.8)">GND</text>
<text x="96.3" y="180.8" transform="rotate(-90 96.3 180.8)">GND</text>
<text x="98.8" y="180.8" transform="rotate(-90 98.8 180.8)">GND</text>
<text x="101.4" y="180.8" transform="rotate(-90 101.4 180.8)">GND</text>
<text x="80.7" y="194.9">GND</text>
</g>
<g font-size="1.8" fill="#a90000">
<text x="169.9" y="23.1" transform="rotate(-90 169.9 23.1)">14</text>
<text x="197.9" y="23.1" transform="rotate(-90 197.9 23.1)">14</text>
<text x="72.1" y="25.7" transform="rotate(-90 72.1 25.7)">C6</text>
<text x="74.7" y="25.7" transform="rotate(-90 74.7 25.7)">D4</text>
<text x="77.2" y="26.3" transform="rotate(-90 77.2 26.3)">D10</text>
<text x="79.8" y="25.6" transform="rotate(-90 79.8 25.6)">F2</text>
<text x="82.3" y="26.2" transform="rotate(-90 82.3 26.2)">F11</text>
<text x="84.8" y="25.7" transform="rotate(-90 84.8 25.7)">H3</text>
<text x="87.4" y="26.3" transform="rotate(-90 87.4 26.3)">H11</text>
<text x="89.9" y="25.7" transform="rotate(-90 89.9 25.7)">K4</text>
<text x="92.5" y="26.3" transform="rotate(-90 92.5 26.3)">K10</text>
<text x="95" y="25.6" transform="rotate(-90 95 25.6)">L6</text>
<text x="116.6" y="25.1" transform="rotate(-90 116.6 25.1)">1</text>
<text x="175.8" y="27.9">8</text>
<text x="203.8" y="27.9">8</text>
<text x="232.4" y="25.4">1</text>
<text x="232.4" y="27.9">2</text>
<text x="59.7" y="31.7">E1</text>
<text x="105.3" y="35.6">H2</text>
<text x="169.9" y="35.2" transform="rotate(-90 169.9 35.2)">7</text>
<text x="197.9" y="35.2" transform="rotate(-90 197.9 35.2)">7</text>
<text x="232.4" y="30.5">3</text>
<text x="59.1" y="36.8">F12</text>
<text x="59.6" y="39.4">H1</text>
<text x="105.4" y="38.1">C3</text>
<text x="105.5" y="40.6">A1</text>
<text x="59.6" y="47">C1</text>
<text x="59.6" y="44.4">D2</text>
<text x="105.4" y="45.7">E2</text>
<text x="105.5" y="43.2">L1</text>
<text x="59.6" y="49.5">D1</text>
<text x="105.3" y="53.3">M1</text>
<text x="105.5" y="48.3">J1</text>
<text x="59.6" y="57.1">K2</text>
<text x="59.8" y="54.6">L3</text>
<text x="59.8" y="59.7">J2</text>
<text x="105.3" y="55.9">M2</text>
<text x="105.4" y="58.4">D3</text>
<text x="59.7" y="64.8">F1</text>
<text x="105.4" y="61">B1</text>
<text x="105.4" y="63.5">B2</text>
<text x="59.6" y="69.8">G1</text>
<text x="59.6" y="67.3">G2</text>
<text x="104.9" y="71.1">J13</text>
<text x="105.4" y="66">C2</text>
<text x="105.4" y="68.6">K1</text>
<text x="59" y="74.9">H12</text>
<text x="59.1" y="77.5">F13</text>
<text x="104.8" y="73.7">E13</text>
<text x="59" y="82.5">H13</text>
<text x="105.4" y="82.5">K3</text>
<text x="105.5" y="80">L2</text>
<text x="59" y="87.6">G12</text>
<text x="59" y="85.1">G13</text>
<text x="104.9" y="87.6">J12</text>
<text x="59" y="95.2">K12</text>
<text x="59" y="92.7">K13</text>
<text x="105.4" y="95.2">C4</text>
<text x="105.5" y="92.7">A2</text>
<text x="58.9" y="100.3">M13</text>
<text x="59.2" y="97.8">L13</text>
<text x="104.8" y="100.3">D12</text>
<text x="104.8" y="97.8">D13</text>
<text x="58.9" y="107.9">M12</text>
<text x="59" y="105.4">K11</text>
<text x="59.2" y="102.9">L12</text>
<text x="104.8" y="105.4">C12</text>
<text x="104.8" y="102.9">C13</text>
<text x="104.8" y="107.9">D11</text>
<text x="59" y="113">N13</text>
<text x="59.2" y="110.5">L11</text>
<text x="104.8" y="113">B12</text>
<text x="104.8" y="110.5">B13</text>
<text x="58.9" y="115.6">M11</text>
<text x="59.2" y="118.1">L10</text>
<text x="104.8" y="115.6">C11</text>
<text x="104.8" y="118.1">A13</text>
<text x="58.9" y="123.2">M10</text>
<text x="59" y="125.7">N11</text>
<text x="59" y="120.6">N12</text>
<text x="104.8" y="123.2">B11</text>
<text x="104.8" y="120.6">C10</text>
<text x="104.8" y="125.7">A12</text>
<text x="59" y="130.8">N10</text>
<text x="59.6" y="128.3">M9</text>
<text x="104.8" y="128.3">B10</text>
<text x="104.8" y="130.8">A11</text>
<text x="59.6" y="135.9">M8</text>
<text x="59.6" y="133.3">N9</text>
<text x="104.8" y="135.9">A10</text>
<text x="105.4" y="133.3">B9</text>
<text x="59.6" y="143.5">M7</text>
<text x="59.6" y="141">N7</text>
<text x="59.6" y="138.4">N8</text>
<text x="105.4" y="143.5">B8</text>
<text x="105.4" y="138.4">C8</text>
<text x="105.5" y="141">A9</text>
<text x="59.6" y="148.6">M6</text>
<text x="59.6" y="146">N6</text>
<text x="105.4" y="148.6">B7</text>
<text x="105.5" y="146">A8</text>
<text x="59.6" y="153.7">M5</text>
<text x="59.6" y="151.1">N5</text>
<text x="105.5" y="153.7">A6</text>
<text x="105.5" y="151.1">A7</text>
<text x="59.6" y="161.3">M4</text>
<text x="59.6" y="158.7">N3</text>
<text x="59.6" y="156.2">N4</text>
<text x="105.4" y="161.3">B5</text>
<text x="105.4" y="156.2">B6</text>
<text x="105.5" y="158.7">A5</text>
<text x="59.6" y="166.4">M3</text>
<text x="59.6" y="163.8">N2</text>
<text x="105.4" y="166.4">B4</text>
<text x="105.5" y="163.8">A4</text>
<text x="59.6" y="171.4">N1</text>
<text x="59.8" y="168.9">L4</text>
<text x="105.4" y="171.4">B3</text>
<text x="105.5" y="168.9">A3</text>
<text x="67.1" y="185.7" transform="rotate(-90 67.1 185.7)">C5</text>
<text x="69.6" y="185.7" transform="rotate(-90 69.6 185.7)">C7</text>
<text x="72.1" y="185.7" transform="rotate(-90 72.1 185.7)">C9</text>
<text x="74.7" y="185.7" transform="rotate(-90 74.7 185.7)">E3</text>
<text x="79.8" y="185.6" transform="rotate(-90 79.8 185.6)">F3</text>
<text x="82.3" y="185.7" transform="rotate(-90 82.3 185.7)">G3</text>
<text x="87.4" y="185.6" transform="rotate(-90 87.4 185.6)">J3</text>
<text x="92.5" y="185.6" transform="rotate(-90 92.5 185.6)">L5</text>
<text x="95" y="185.6" transform="rotate(-90 95 185.6)">L7</text>
<text x="97.5" y="185.6" transform="rotate(-90 97.5 185.6)">L8</text>
<text x="100.1" y="185.6" transform="rotate(-90 100.1 185.6)">L9</text>
<text x="77.2" y="186.3" transform="rotate(-90 77.2 186.3)">E11</text>
<text x="84.8" y="186.3" transform="rotate(-90 84.8 186.3)">G11</text>
<text x="89.9" y="186.2" transform="rotate(-90 89.9 186.2)">J11</text>
</g>
<g font-size="1.8" fill="#725600">
<text x="218.7" y="29.2">CPU_CLK</text>
<text x="46.1" y="38.1">~{RESET}</text>
<text x="46.9" y="40.6">~{BERR}</text>
<text x="230" y="36.8">CLK40MHZ</text>
<text x="138.5" y="47">~{AVEC}</text>
<text x="138.5" y="44.5">~{CIIN}</text>
<text x="138.5" y="49.5">~{CBACK}</text>
<text x="47.8" y="55.9">R/~{W}</text>
<text x="49.3" y="58.4">~{DS}</text>
<text x="49.5" y="61">~{AS}</text>
<text x="44.5" y="68.6">~{DSACK1}</text>
<text x="44.5" y="66">~{DSACK0}</text>
<text x="45.8" y="71.1">~{STERM}</text>
<text x="118.2" y="69.9">~{CBREQ}</text>
<text x="138.5" y="69.9">~{CDIS}</text>
<text x="118.2" y="74.9">~{IPEND}</text>
<text x="138.5" y="72.4">~{MMUDIS}</text>
<text x="118.2" y="83.8">SIZ1</text>
<text x="118.2" y="81.3">SIZ0</text>
<text x="274.4" y="80">~{FPUSENSE}</text>
<text x="274.4" y="87.6">~{CS_FPU}</text>
</g>
<g font-size="1.8" fill="#0f0f0f">
<text x="44.8" y="31.7">CPU_CLK</text>
<text x="47.1" y="47">FC1</text>
<text x="47.1" y="44.4">FC0</text>
<text x="47.1" y="49.5">FC2</text>
<text x="189.6" y="68.6">CPU_CLK</text>
<text x="192.2" y="71.1">~{RESET}</text>
<text x="254" y="71.1">~{DSACK1}</text>
<text x="254" y="68.6">~{DSACK0}</text>
<text x="45.9" y="77.5">~{MMUDIS}</text>
<text x="48.8" y="74.9">~{CDIS}</text>
<text x="40.2" y="83.8">~{IPL1}</text>
<text x="40.2" y="81.3">~{IPL0}</text>
<text x="199.4" y="78.7">D0</text>
<text x="199.4" y="81.3">D1</text>
<text x="199.4" y="83.8">D2</text>
<text x="199.4" y="88.9">D4</text>
<text x="199.4" y="86.3">D3</text>
<text x="254" y="88.9">~{AS}</text>
<text x="52.1" y="92.7">D0</text>
<text x="52.1" y="95.2">D1</text>
<text x="111.8" y="92.7">A0</text>
<text x="111.8" y="95.2">A1</text>
<text x="199.4" y="94">D6</text>
<text x="199.4" y="91.4">D5</text>
<text x="254" y="91.4">~{DS}</text>
<text x="254" y="94">R/~{W}</text>
<text x="52.1" y="97.8">D2</text>
<text x="52.1" y="100.3">D3</text>
<text x="111.8" y="97.8">A2</text>
<text x="111.8" y="100.3">A3</text>
<text x="199.4" y="101.6">D9</text>
<text x="199.4" y="99">D8</text>
<text x="199.4" y="96.5">D7</text>
<text x="52.1" y="105.4">D5</text>
<text x="52.1" y="107.9">D6</text>
<text x="52.1" y="102.9">D4</text>
<text x="111.8" y="107.9">A6</text>
<text x="111.8" y="105.4">A5</text>
<text x="111.8" y="102.9">A4</text>
<text x="199.4" y="104.1">D10</text>
<text x="199.4" y="106.7">D11</text>
<text x="52.1" y="113">D8</text>
<text x="52.1" y="110.5">D7</text>
<text x="111.8" y="110.5">A7</text>
<text x="111.8" y="113">A8</text>
<text x="199.4" y="111.7">D13</text>
<text x="199.4" y="109.2">D12</text>
<text x="52.1" y="118.1">D10</text>
<text x="52.1" y="115.6">D9</text>
<text x="111.8" y="118.1">A10</text>
<text x="111.8" y="115.6">A9</text>
<text x="199.4" y="119.4">D16</text>
<text x="199.4" y="116.8">D15</text>
<text x="199.4" y="114.3">D14</text>
<text x="257.8" y="114.3">A1</text>
<text x="257.8" y="116.8">A2</text>
<text x="257.8" y="119.4">A3</text>
<text x="52.1" y="125.7">D13</text>
<text x="52.1" y="120.6">D11</text>
<text x="52.1" y="123.2">D12</text>
<text x="111.8" y="123.2">A12</text>
<text x="111.8" y="120.6">A11</text>
<text x="111.8" y="125.7">A13</text>
<text x="199.4" y="121.9">D17</text>
<text x="199.4" y="124.4">D18</text>
<text x="257.8" y="121.9">A4</text>
<text x="52.1" y="128.3">D14</text>
<text x="52.1" y="130.8">D15</text>
<text x="111.8" y="130.8">A15</text>
<text x="111.8" y="128.3">A14</text>
<text x="199.4" y="129.5">D20</text>
<text x="199.4" y="127">D19</text>
<text x="52.1" y="133.3">D16</text>
<text x="52.1" y="135.9">D17</text>
<text x="111.8" y="133.3">A16</text>
<text x="111.8" y="135.9">A17</text>
<text x="199.4" y="132.1">D21</text>
<text x="199.4" y="137.1">D23</text>
<text x="199.4" y="134.6">D22</text>
<text x="52.1" y="143.5">D20</text>
<text x="52.1" y="141">D19</text>
<text x="52.1" y="138.4">D18</text>
<text x="111.8" y="143.5">A20</text>
<text x="111.8" y="141">A19</text>
<text x="111.8" y="138.4">A18</text>
<text x="199.4" y="139.7">D24</text>
<text x="199.4" y="142.2">D25</text>
<text x="52.1" y="146">D21</text>
<text x="52.1" y="148.6">D22</text>
<text x="111.8" y="146">A21</text>
<text x="111.8" y="148.6">A22</text>
<text x="199.4" y="144.8">D26</text>
<text x="199.4" y="147.3">D27</text>
<text x="199.4" y="149.8">D28</text>
<text x="52.1" y="153.7">D24</text>
<text x="52.1" y="151.1">D23</text>
<text x="111.8" y="153.7">A24</text>
<text x="111.8" y="151.1">A23</text>
<text x="199.4" y="152.4">D29</text>
<text x="199.4" y="154.9">D30</text>
<text x="52.1" y="156.2">D25</text>
<text x="52.1" y="161.3">D27</text>
<text x="52.1" y="158.7">D26</text>
<text x="111.8" y="161.3">A27</text>
<text x="111.8" y="156.2">A25</text>
<text x="111.8" y="158.7">A26</text>
<text x="199.4" y="157.5">D31</text>
<text x="52.1" y="163.8">D28</text>
<text x="52.1" y="166.4">D29</text>
<text x="111.8" y="166.4">A29</text>
<text x="111.8" y="163.8">A28</text>
<text x="52.1" y="168.9">D30</text>
<text x="52.1" y="171.4">D31</text>
<text x="111.8" y="168.9">A30</text>
</g>
<g font-size="1.8" fill="#000084">
<text x="31.4" y="40.6">FC[0..2]</text>
<text x="24.5" y="77.5">~{IPL[0..2]}</text>
<text x="179.9" y="76.2">D[0..31]</text>
<text x="32.6" y="90.2">D[0..31]</text>
<text x="125.8" y="90.2">A[0..31]</text>
</g>
<g font-size="1.4" fill="#a90000">
<text x="148.9" y="55.9">1A</text>
<text x="159" y="55.9">1B</text>
<text x="148.9" y="61">2A</text>
<text x="159" y="61">2B</text>
<text x="218.2" y="61" transform="rotate(-90 218.2 61)">10</text>
<text x="220.7" y="61" transform="rotate(-90 220.7 61)">16</text>
<text x="223.3" y="61" transform="rotate(-90 223.3 61)">17</text>
<text x="225.8" y="61" transform="rotate(-90 225.8 61)">27</text>
<text x="228.3" y="61" transform="rotate(-90 228.3 61)">43</text>
<text x="230.9" y="61" transform="rotate(-90 230.9 61)">52</text>
<text x="233.4" y="61" transform="rotate(-90 233.4 61)">53</text>
<text x="236" y="61" transform="rotate(-90 236 61)">61</text>
<text x="207.2" y="68.6">11</text>
<text x="207.2" y="71.1">13</text>
<text x="247.9" y="68.6">31</text>
<text x="247.9" y="71.1">32</text>
<text x="207.7" y="83.8">1</text>
<text x="207.7" y="81.3">2</text>
<text x="207.7" y="78.7">3</text>
<text x="248.4" y="78.7">4</text>
<text x="207.2" y="88.9">67</text>
<text x="207.2" y="86.4">68</text>
<text x="247.9" y="88.9">21</text>
<text x="247.9" y="86.4">29</text>
<text x="207.2" y="94">65</text>
<text x="207.2" y="91.4">66</text>
<text x="247.9" y="91.4">20</text>
<text x="247.9" y="94">28</text>
<text x="207.2" y="101.6">60</text>
<text x="207.2" y="99.1">62</text>
<text x="207.2" y="96.5">64</text>
<text x="207.2" y="106.7">58</text>
<text x="207.2" y="104.1">59</text>
<text x="247.9" y="106.7">18</text>
<text x="207.2" y="111.8">56</text>
<text x="207.2" y="109.2">57</text>
<text x="247.9" y="111.8">26</text>
<text x="207.2" y="119.4">50</text>
<text x="207.2" y="116.8">54</text>
<text x="207.2" y="114.3">55</text>
<text x="247.9" y="119.4">23</text>
<text x="247.9" y="116.8">24</text>
<text x="247.9" y="114.3">25</text>
<text x="207.2" y="124.5">48</text>
<text x="207.2" y="121.9">49</text>
<text x="247.9" y="121.9">22</text>
<text x="207.2" y="129.5">46</text>
<text x="207.2" y="127">47</text>
<text x="207.2" y="137.2">42</text>
<text x="207.2" y="134.6">44</text>
<text x="207.2" y="132.1">45</text>
<text x="207.2" y="142.2">39</text>
<text x="207.2" y="139.7">40</text>
<text x="207.2" y="149.9">36</text>
<text x="207.2" y="147.3">37</text>
<text x="207.2" y="144.8">38</text>
<text x="207.2" y="154.9">34</text>
<text x="207.2" y="152.4">35</text>
<text x="207.2" y="157.5">33</text>
<text x="214.4" y="167.2" transform="rotate(-90 214.4 167.2)">5</text>
<text x="216.9" y="167.2" transform="rotate(-90 216.9 167.2)">6</text>
<text x="219.5" y="167.2" transform="rotate(-90 219.5 167.2)">7</text>
<text x="222" y="167.2" transform="rotate(-90 222 167.2)">8</text>
<text x="224.5" y="167.2" transform="rotate(-90 224.5 167.2)">9</text>
<text x="227.1" y="167.7" transform="rotate(-90 227.1 167.7)">12</text>
<text x="229.6" y="167.7" transform="rotate(-90 229.6 167.7)">14</text>
<text x="232.2" y="167.7" transform="rotate(-90 232.2 167.7)">19</text>
<text x="234.7" y="167.7" transform="rotate(-90 234.7 167.7)">30</text>
<text x="237.2" y="167.7" transform="rotate(-90 237.2 167.7)">41</text>
<text x="239.8" y="167.7" transform="rotate(-90 239.8 167.7)">51</text>
<text x="242.3" y="167.7" transform="rotate(-90 242.3 167.7)">63</text>
</g>
<g font-size="1.4" fill="#006464">
<text x="211.8" y="69.6">CLK</text>
<text x="219.3" y="66.5" transform="rotate(-90 219.3 66.5)">VCC</text>
<text x="221.8" y="66.5" transform="rotate(-90 221.8 66.5)">VCC</text>
<text x="224.3" y="66.5" transform="rotate(-90 224.3 66.5)">VCC</text>
<text x="226.9" y="66.5" transform="rotate(-90 226.9 66.5)">VCC</text>
<text x="229.4" y="66.5" transform="rotate(-90 229.4 66.5)">VCC</text>
<text x="232" y="66.5" transform="rotate(-90 232 66.5)">VCC</text>
<text x="234.5" y="66.5" transform="rotate(-90 234.5 66.5)">VCC</text>
<text x="237" y="66.5" transform="rotate(-90 237 66.5)">VCC</text>
<text x="239.4" y="69.6">~{DSACK0}</text>
<text x="211.8" y="72.2">~{RESET}</text>
<text x="239.4" y="72.2">~{DSACK1}</text>
<text x="211.8" y="82.3">D1</text>
<text x="211.8" y="79.8">D0</text>
<text x="240.4" y="79.8">~{SENSE}</text>
<text x="211.8" y="84.9">D2</text>
<text x="211.8" y="90">D4</text>
<text x="211.8" y="87.4">D3</text>
<text x="243.2" y="87.4">~{CS}</text>
<text x="243.4" y="90">~{AS}</text>
<text x="211.8" y="95">D6</text>
<text x="211.8" y="92.5">D5</text>
<text x="242" y="95">R/~{W}</text>
<text x="243.2" y="92.5">~{DS}</text>
<text x="211.8" y="100.1">D8</text>
<text x="211.8" y="97.6">D7</text>
<text x="211.8" y="107.7">D11</text>
<text x="211.8" y="105.2">D10</text>
<text x="211.8" y="102.7">D9</text>
<text x="241.9" y="107.7">SIZE</text>
<text x="211.8" y="112.8">D13</text>
<text x="211.8" y="110.3">D12</text>
<text x="243.4" y="112.8">A0</text>
<text x="211.8" y="117.9">D15</text>
<text x="211.8" y="115.4">D14</text>
<text x="243.4" y="117.9">A2</text>
<text x="243.4" y="115.4">A1</text>
<text x="211.8" y="125.5">GND</text>
<text x="211.8" y="123">D17</text>
<text x="211.8" y="120.4">D16</text>
<text x="243.4" y="123">A4</text>
<text x="243.4" y="120.4">A3</text>
<text x="211.8" y="130.6">D20</text>
<text x="211.8" y="128.1">D19</text>
<text x="211.8" y="135.7">D22</text>
<text x="211.8" y="133.1">D21</text>
<text x="211.8" y="143.3">D25</text>
<text x="211.8" y="140.8">D24</text>
<text x="211.8" y="138.2">D23</text>
<text x="211.8" y="148.4">D27</text>
<text x="211.8" y="145.8">D26</text>
<text x="211.8" y="153.5">D29</text>
<text x="211.8" y="150.9">D28</text>
<text x="211.8" y="158.5">D31</text>
<text x="211.8" y="156">D30</text>
<text x="215.4" y="163.1" transform="rotate(-90 215.4 163.1)">GND</text>
<text x="218" y="163.1" transform="rotate(-90 218 163.1)">GND</text>
<text x="220.5" y="163.1" transform="rotate(-90 220.5 163.1)">GND</text>
<text x="223.1" y="163.1" transform="rotate(-90 223.1 163.1)">GND</text>
<text x="225.6" y="163.1" transform="rotate(-90 225.6 163.1)">GND</text>
<text x="228.1" y="163.1" transform="rotate(-90 228.1 163.1)">GND</text>
<text x="230.7" y="163.1" transform="rotate(-90 230.7 163.1)">GND</text>
<text x="233.2" y="163.1" transform="rotate(-90 233.2 163.1)">GND</text>
<text x="235.8" y="163.1" transform="rotate(-90 235.8 163.1)">GND</text>
<text x="238.3" y="163.1" transform="rotate(-90 238.3 163.1)">GND</text>
<text x="240.8" y="163.1" transform="rotate(-90 240.8 163.1)">GND</text>
<text x="243.4" y="163.1" transform="rotate(-90 243.4 163.1)">GND</text>
</g>
</svg>
